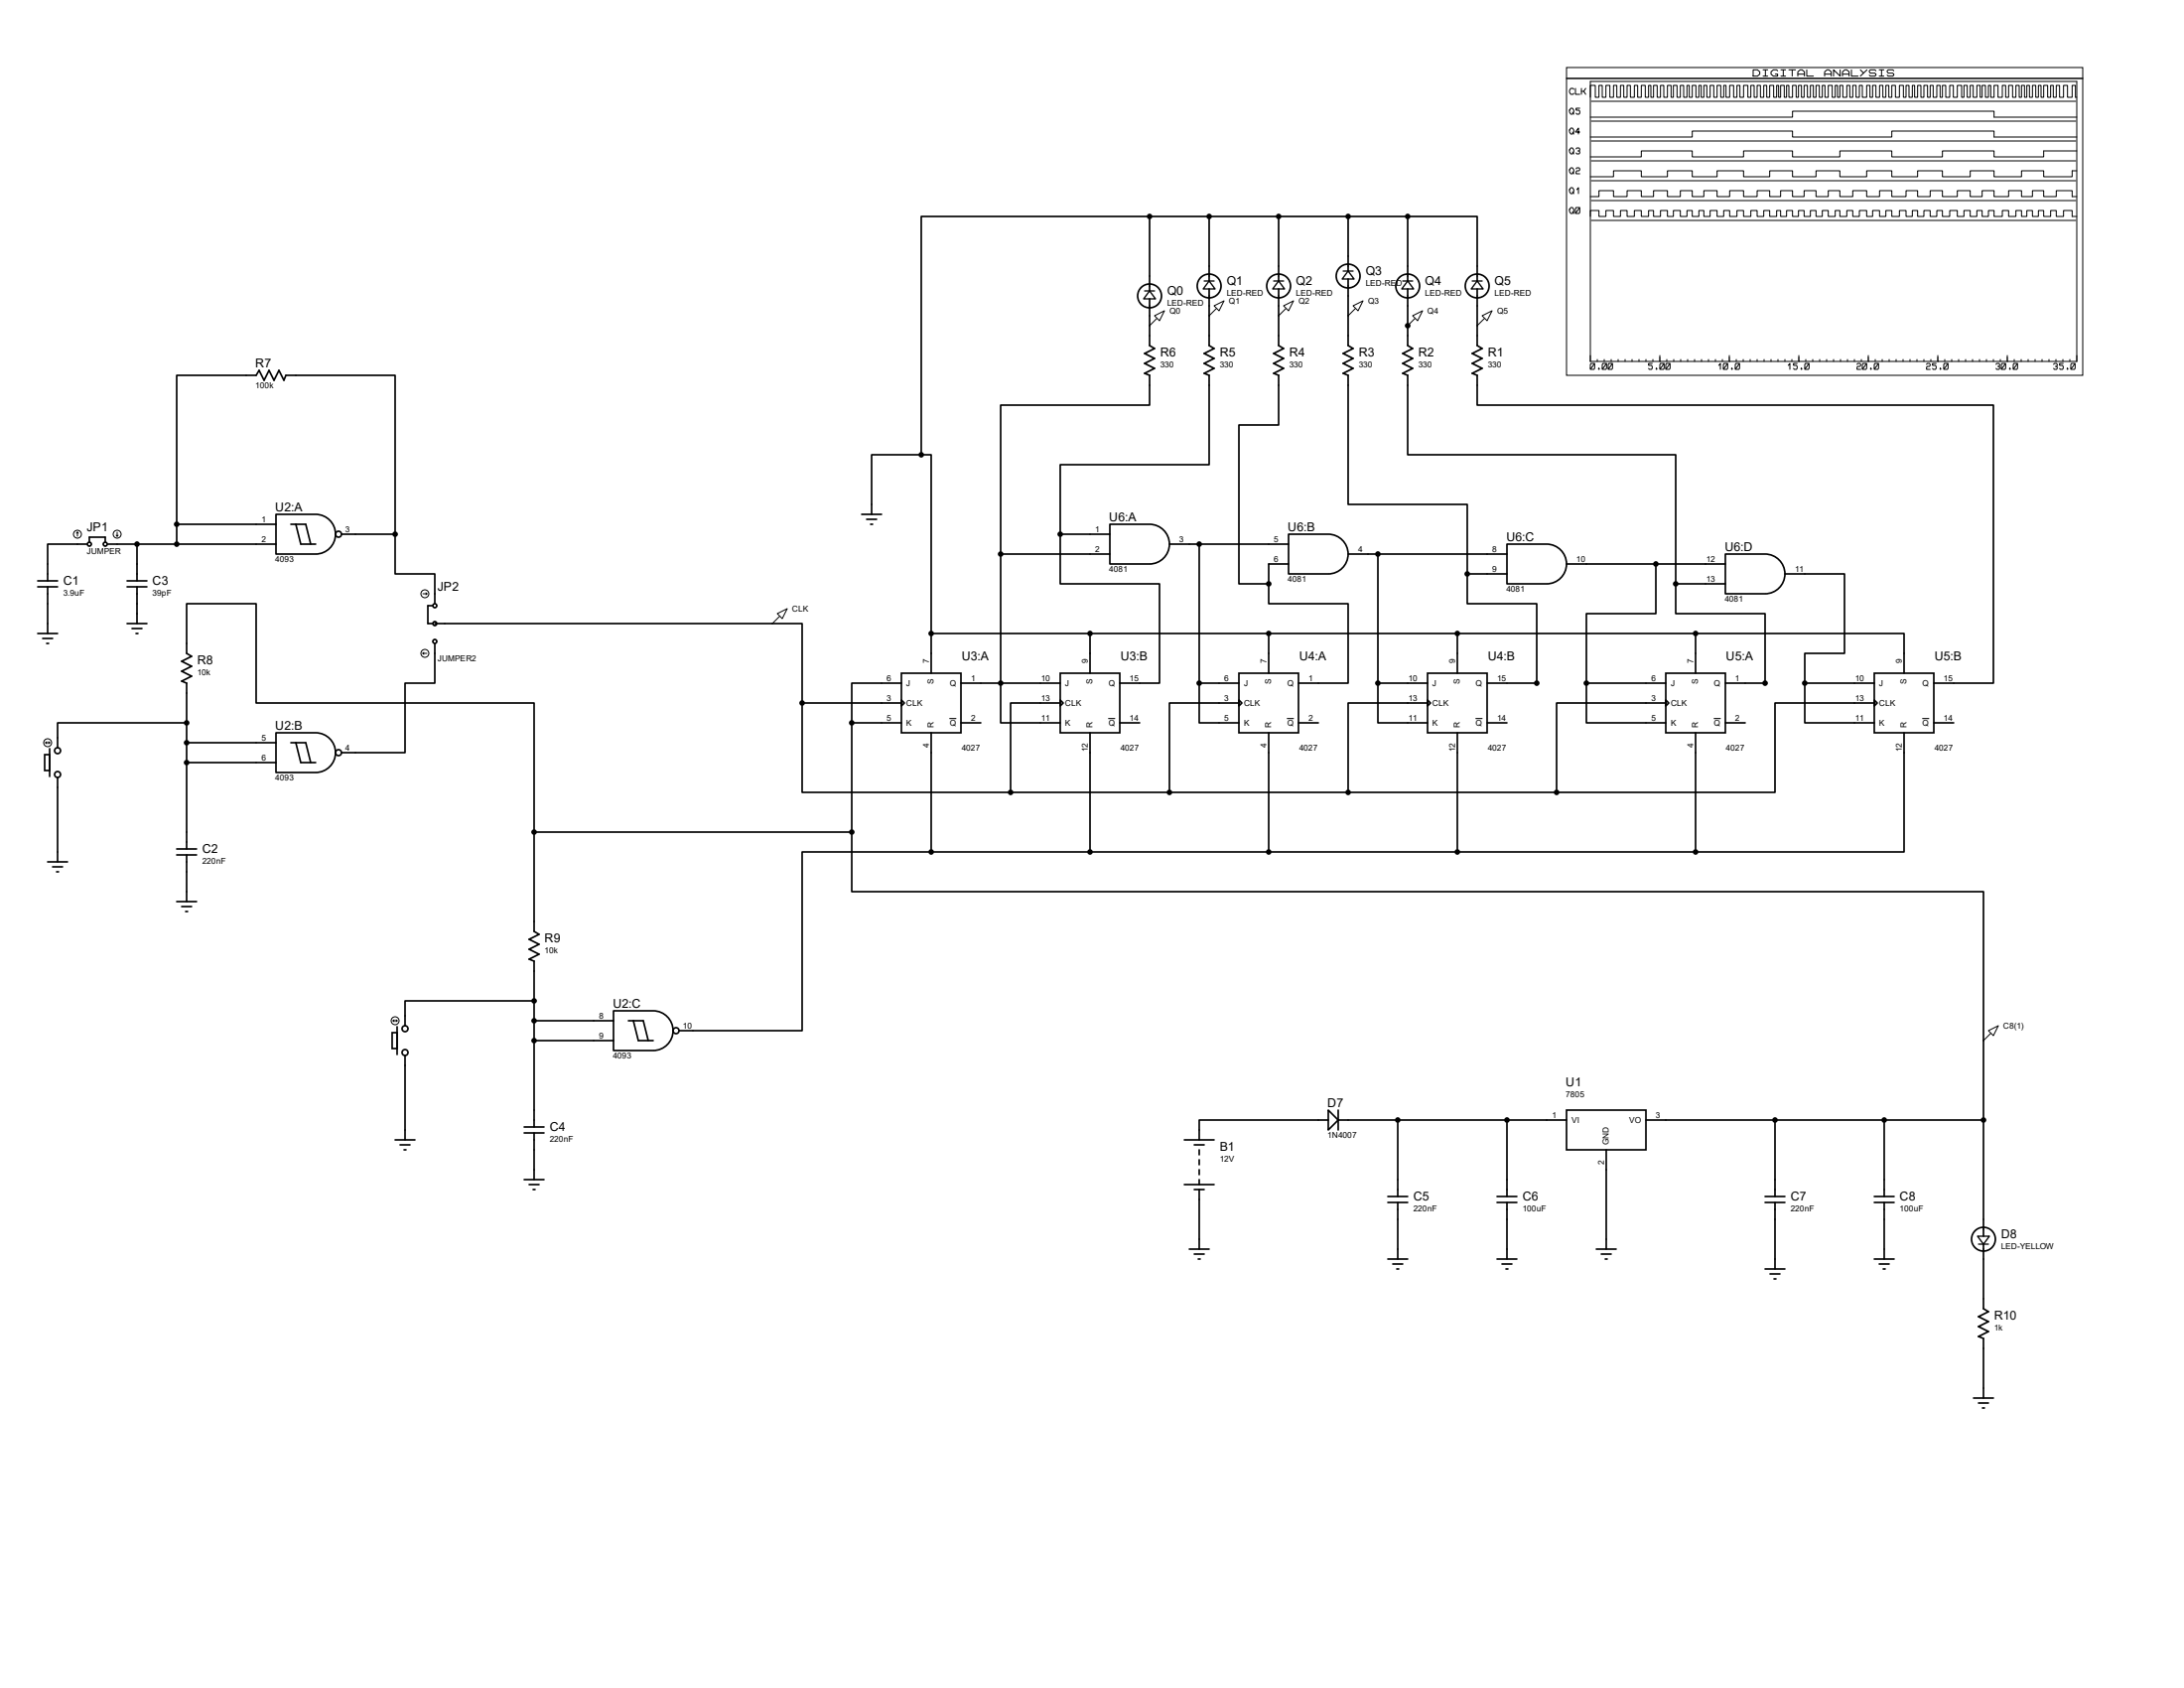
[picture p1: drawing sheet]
<svg xmlns="http://www.w3.org/2000/svg" width="279mm" height="216mm" viewBox="0 0 279 216" stroke-linecap="round" stroke-linejoin="round" font-family="sans-serif">
<g fill="none" stroke="#000" stroke-width=".21">
<path d="M147.1 38.2v6l.6 .4-1.3 .6 1.3 .6-1.3 .7 1.3 .6-1.3 .7 .7 .2v3.8h-19.1v19.1M147.1 27.7h-29.2v30.5M147.1 27.7h33M147.1 27.7v9.5M154.7 37v7.2l.6 .4-1.2 .6 1.2 .6-1.2 .7 1.2 .6-1.2 .7 .6 .2v11.4h-19.1v8.9M154.7 27.7v8.2M163.6 37v7.2l.6 .4-1.3 .6 1.3 .6-1.3 .7 1.3 .6-1.3 .7 .7 .2v6.4h-5.1v20.3h3.8M163.6 27.7v8.2M172.5 35.7v8.5l.6 .4-1.3 .6 1.3 .6-1.3 .7 1.3 .6-1.3 .7 .7 .2v16.5h15.2v8.9M172.5 27.7v7M180.1 37v7.2l.6 .4-1.2 .6 1.2 .6-1.2 .7 1.2 .6-1.2 .7 .6 .2v10.2h34.3v16.5M180.1 27.7h8.9v8.2"/>
<path d="M180.1 27.7v8.2M189 37v7.2l.6 .4-1.3 .6 1.3 .6-1.3 .7 1.3 .6-1.3 .7 .7 .2v3.8h66v35.6h-7.6M117.9 58.2h1.2v22.8M117.9 58.2h-6.4v7.6M180.1 41.7h.1M4.8 74.3h2.6M4.8 75.1h2.6M6.1 75.1v5.9M11.2 69.6h-5.1v4.7M11.4 69.3v-.6h2.1v.6M13.7 69.6h21.6M16.3 79.8h2.5"/>
<path d="M16.3 74.3h2.5M16.3 75.1h2.5M17.5 69.6v4.7M17.5 75.1v4.7M22.6 67.1v-19.1h10.2l.3-.6 .7 1.2 .6-1.2 .7 1.2 .6-1.2 .6 1.2 .3-.6h13.9v20.3M22.6 67.1h12.7M22.6 67.1v2.5M35.3 65.8h5.1a2.54 2.54 0 0 1 2.5 2.5 2.54 2.54 0 0 1-2.5 2.6h-5.1zM37.2 67.1h1.9l.7 2.5M37.8 67.1l.7 2.5h1.9M43.7 68.3h6.8M50.5 68.3v5.1h5.1v3.8"/>
<path d="M55.4 77.5h-.7v2.3h.7M55.6 79.8h47v10.1M110.2 65.8h2.6M110.9 66.4h1.2M111.4 67.1h.2M128 70.9v21.6h7.6M128 70.9h14M135.6 68.3v6.4h12.7v12.7h-5M135.6 68.3h6.4M142 67.1h5.1a2.54 2.54 0 0 1 2.5 2.5 2.54 2.54 0 0 1-2.5 2.5h-5.1zM149.6 69.6h15.2M153.4 69.6v17.8"/>
<path d="M162.3 74.7v2.5h10.2v10.2h-6.4M164.8 72.1h-2.5v2.6M164.8 68.3h5.1a2.54 2.54 0 0 1 2.6 2.6 2.54 2.54 0 0 1-2.6 2.5h-5.1zM172.5 70.9h20.3M176.3 70.9v16.5M187.7 73.4v3.8h8.9v10.2h-6.4M187.7 73.4h5.1M192.8 69.6h5.1a2.54 2.54 0 0 1 2.5 2.5 2.54 2.54 0 0 1-2.5 2.6h-5.1zM200.4 72.1h20.3M211.8 72.1v6.4h-8.9v8.9M214.4 74.7v3.8h11.4v8.9h-5.1M214.4 74.7h6.3"/>
<path d="M220.7 70.9h5.1a2.54 2.54 0 0 1 2.5 2.5 2.54 2.54 0 0 1-2.5 2.5h-5.1zM228.3 73.4h7.7v10.2h-5.1v3.8M4.8 81h2.6M5.5 81.7h1.2M5.7 96.5h.6v2.1h-.6zM6 82.3h.2M6.3 95.8v3.5M7.4 99.4v10.8M16.9 80.4h1.3M17.4 81h.3M23.9 92.5h-16.5v3.1M23.9 97.5h11.4"/>
<path d="M23.9 95h11.4M35.3 93.7h5.1a2.54 2.54 0 0 1 2.5 2.6 2.54 2.54 0 0 1-2.5 2.5h-5.1zM37.2 95h1.9l.7 2.5M37.8 95l.7 2.5h1.9M55.6 82.3v5.1h-3.8v8.9h-8.1M102.6 89.9v11.4h26.7M102.6 89.9h12.7M109 92.5h6.3M109 92.5v13.9M115.3 86.1h7.6v7.6h-7.6zM115.3 89.5l.4 .4-.4 .4zM115.3 87.4h-6.3v5.1"/>
<path d="M119.1 81v5.1M119.1 93.7v15.3M119.1 81h97.8M122.9 87.4h12.7M122.9 92.5h2.6M135.6 86.1h7.7v7.6h-7.7zM135.6 89.5l.4 .4-.4 .4zM135.6 89.9h-6.3v11.4M139.4 81v5.1M139.4 93.7v15.3M143.3 92.5h2.5M153.4 87.4v5.1h5.1"/>
<path d="M153.4 87.4h5.1M158.5 86.1h7.6v7.6h-7.6zM158.5 89.5l.4 .4-.4 .4zM158.5 89.9h-8.9v11.4M162.3 81v5.1M162.3 93.7v15.3M166.1 92.5h2.6M176.3 87.4v5.1h6.3M176.3 87.4h6.3M182.6 86.1h7.6v7.6h-7.6zM182.6 89.5l.4 .4-.4 .4zM182.6 89.9h-10.1v11.4"/>
<path d="M186.4 81v5.1M186.4 93.7v15.3M190.2 92.5h2.6M202.9 87.4v5.1h10.2M202.9 87.4h10.2M213.1 86.1h7.6v7.6h-7.6zM213.1 89.5l.4 .4-.4 .4zM213.1 89.9h-14v11.4M216.9 81h26.7v5.1M216.9 81v5.1M216.9 93.7v15.3M220.7 92.5h2.6"/>
<path d="M230.9 87.4v5.1h8.9M230.9 87.4h8.9M239.8 86.1h7.6v7.6h-7.6zM239.8 89.5l.4 .4-.4 .4zM239.8 89.9h-12.7v11.4h-28M243.6 93.7v15.3h-26.7M247.4 92.5h2.5M6.1 110.2h2.5M6.7 110.9h1.3M7.2 111.5h.3M22.6 108.6h2.5M22.6 109.3h2.5"/>
<path d="M22.6 115.3h2.5M23.2 116h1.3M23.7 116.6h.3M23.9 109.3v6M68.3 106.4v-16.5h-35.5v-12.7h-8.9v6.4l.6 .3-1.3 .7 1.3 .6-1.3 .7 1.3 .6-1.3 .6 .7 .3v21.2M68.3 106.4v12.7l.7 .4-1.3 .6 1.3 .7-1.3 .6 1.3 .6-1.3 .7 .6 .2v21.2M68.3 106.4h40.7M109 106.4v7.6h144.7v44.1M119.1 109h-16.5v22.8h-15.7M119.1 109h97.8M129.3 101.3h69.8M50.2 132.1h.6v2h-.6z"/>
<path d="M50.8 131.3v3.6M51.8 135v10.8M68.3 128h-16.5v3.2M68.3 130.6h10.2M68.3 133.1h10.2M78.5 129.3h5.1a2.54 2.54 0 0 1 2.5 2.5 2.54 2.54 0 0 1-2.5 2.6h-5.1zM80.4 130.6h1.9l.6 2.5M81 130.6l.7 2.5h1.9M50.5 145.8h2.6M51.2 146.4h1.3M51.7 147.1h.2M67.1 144.1h2.5"/>
<path d="M67.1 144.9h2.5M67.1 150.9h2.5M67.7 151.5h1.3M68.2 152.1h.3M68.3 144.9v6M151.5 151.5h3.8M151.5 145.8h3.8M152.1 159.8h2.6M152.8 152.1h1.3M152.8 146.4h1.3M153.4 147.1v.6M153.4 148.3v.7"/>
<path d="M153.4 149.6v.6M153.4 150.9v.6M153.4 152.1v7.7M169.9 142l1.3 1.3-1.3 1.2zM169.9 143.3h-16.5v2.5M171.2 143.3h29.2M171.2 142v2.5M177.5 153.8h2.6M177.5 153h2.6M178.8 143.3v9.7M178.8 153.8v7.2M191.5 153.8h2.6"/>
<path d="M191.5 153h2.6M192.8 143.3v9.7M192.8 153.8v7.2M200.4 142h10.2v5.1h-10.2zM204.2 159.8h2.6M205.5 147.1v12.7M210.6 143.3h43.1M225.8 153.8h2.5M225.8 153h2.5M227.1 143.3v9.7M227.1 153.8v8.5M239.8 153.8h2.5"/>
<path d="M239.8 153h2.5M241 143.3v9.7M241 153.8v7.2M253.7 159.1v8.3l.7 .4-1.3 .6 1.3 .6-1.3 .7 1.3 .6-1.3 .6 .6 .3v7.6M152.8 160.4h1.3M153.3 161h.2M177.5 161h2.6M178.2 161.7h1.3M178.7 162.3h.2M191.5 161h2.6M192.2 161.7h1.2M192.7 162.3h.2"/>
<path d="M204.9 160.4h1.2M205.4 161h.2M225.8 162.3h2.5M226.4 162.9h1.3M226.9 163.6h.3M239.8 161h2.5M240.4 161.7h1.3M240.9 162.3h.3M252.5 178.8h2.5M253.1 179.5h1.3M253.6 180.1h.3"/>
<circle cx="147.1" cy="37.8" r="1.52"/>
<circle cx="154.7" cy="36.6" r="1.52"/>
<circle cx="163.6" cy="36.6" r="1.52"/>
<circle cx="172.5" cy="35.3" r="1.52"/>
<circle cx="180.1" cy="36.6" r="1.52"/>
<circle cx="189" cy="36.6" r="1.52"/>
<circle cx="11.4" cy="69.6" r=".25"/>
<circle cx="13.5" cy="69.6" r=".25"/>
<circle cx="43.3" cy="68.3" r=".38"/>
<circle cx="55.6" cy="77.5" r=".25"/>
<circle cx="55.6" cy="79.8" r=".25"/>
<circle cx="7.4" cy="96" r=".38"/>
<circle cx="7.4" cy="99.1" r=".38"/>
<circle cx="43.3" cy="96.3" r=".38"/>
<circle cx="55.6" cy="82" r=".25"/>
<circle cx="51.8" cy="131.6" r=".38"/>
<circle cx="51.8" cy="134.6" r=".38"/>
<circle cx="86.5" cy="131.8" r=".38"/>
<circle cx="253.7" cy="158.5" r="1.52"/>
</g>
<g fill="none" stroke="#000" stroke-width=".13">
<path d="M200.4 8.6h66v39.4h-66zM200.4 10h66M201 13.8h.2l.1 .3v.3l-.1 .2h-.2l-.2-.2v-.3zM201 16.4h.2l.1 .2v.3l-.1 .2h-.2l-.2-.2v-.3zM201 18.9h.2l.1 .3v.2l-.1 .3h-.2l-.2-.3v-.2zM201.2 14.4l.1 .2M201.2 16.9l.1 .2M201.2 19.4l.1 .3M201.3 11.4v-.1h-.3l-.2 .3v.2l.2 .3h.3v-.2M201.5 11.3v.8h.6M201.6 19l.1-.1h.3l.1 .1-.1 .3 .1 .3-.1 .1h-.3l-.1-.1M201.8 19.3h.2"/>
<path d="M202.1 13.8h-.5v.3h.4l.1 .1-.1 .4h-.3l-.1-.1M202.1 16.9h-.6l.4-.5v.7M202.3 11.3v.8M202.3 11.7h.3M202.9 11.3l-.3 .4 .3 .4M203.5 12.4v-1.5h.6v1.5h.5v-1.5h.4v1.5h.4v-1.5h.6v1.5h.4v-1.5h.4v1.5h.5v-1.5h.4v1.5h.5v-1.5h.4v1.5h.5v-1.5h.4v1.5h.5v-1.5h.5v1.5h.4v-1.5h.3v1.5h.3v-1.5h.5v1.5h.4v-1.5h.5v1.5h.4v-1.5h.5v1.5h.3v-1.5h.4v1.5h.5v-1.5h.4v1.5h.4v-1.5h.3v1.5h.4v-1.5h.5v1.5h.3v-1.5h.3v1.5h.4v-1.5h.4v1.5h.4v-1.5h.4v1.5h.5v-1.5h.4v1.5h.4v-1.5h.3v1.5h.5v-1.5h.5v1.5h.4v-1.5h.4v1.5h.5v-1.5h.5v1.5h.4v-1.5h.4v1.5h.4v-1.5h.4v1.5h.4v-1.5h.4v1.5h.4v-1.5h.5v1.5h.4v-1.5h.2v1.5h.3v-1.5h.5v1.5h.3v-1.5h.3v1.5h.4v-1.5h.5v1.5h.3v-1.5h.4v1.5h.3v-1.5h.4v1.5h.4v-1.5h.4v1.5h.3v-1.5h.4v1.5h.4v-1.5h.4v1.5h.4v-1.5h.5v1.5h.4v-1.5h.3v1.5h.3v-1.5h.4v1.5h.5v-1.5h.3v1.5h.4v-1.5h.4v1.5h.5v-1.5h.4v1.5h.5v-1.5h.4v1.5h.4v-1.5h.4v1.5h.5v-1.5h.4v1.5h.4v-1.5h.3v1.5h.4v-1.5h.5v1.5h.5v-1.5h.5v1.5h.3v-1.5h.4v1.5h.4v-1.5h.3v1.5h.4v-1.5h.4v1.5h.4v-1.5h.5v1.5h.3v-1.5h.4v1.5h.5v-1.5h.4v1.5h.3v-1.5h.4v1.5h.5v-1.5h.5v1.5h.5v-1.5h.6v1.5h.2v-1.5h.5v1.5h.4v-1.5h.3v1.5h.5v-1.5h.4v1.5h.3v-1.5h.4v1.5h.4v-1.5h.3v1.5h.4v-1.5h.5v1.5h.6v-1.5h.4v1.5h.4v-1.5h.5v1.5h.4v-1.5h.4v1.5h.3v-1.5h.4v1.5h.3v-1.5h.3v1.5h.4v-1.5h.4v1.5h.4v-1.5h.3v1.5h.4v-1.5h.5v1.5h.3v-1.5h.4v1.5h.4v-1.5h.4v1.5h.5v-1.5h.5v1.5h.6v-1.5h.4v1.5h.2M203.5 15h25.8v-.8h25.8v.8h10.6M203.5 10.4h62.2v35.8h-62.2zM203.5 17.5h13v-.7h12.8v.7h12.7v-.7h13.1v.7h10.6M203.6 13h62M203.6 15.5h62M203.6 18h62"/>
<path d="M224.3 8.9h.5l.3 .3v.3l-.3 .2h-.5zM225.6 8.9h.5M225.6 9.7h.5M225.8 8.9v.8M227.4 9.1l-.1-.2h-.4l-.3 .3v.3l.3 .2h.5v-.2h-.3M227.8 8.9h.6M227.8 9.7h.6M228.1 8.9v.8M228.9 8.9h.8M229.3 8.9v.8M230 9.7v-.5l.3-.3h.2l.3 .3v.5M230 9.5h.8"/>
<path d="M231.1 8.9v.8h.9M233.4 9.7v-.5l.3-.3h.3l.3 .3v.5M233.4 9.5h.9M235.4 8.9v.8l-.8-.8v.8M235.7 9.7v-.5l.3-.3h.3l.3 .3v.5M235.7 9.5h.9M236.9 8.9v.8h.8M238 8.9l.4 .5M238.8 8.9l-.8 .8M240 9.1l-.1-.2h-.6l-.2 .2 .2 .3h.6l.1 .2-.1 .1h-.6l-.2-.1M240.4 8.9h.6M240.4 9.7h.6"/>
<path d="M240.7 8.9v.8M242.3 9.1l-.2-.2h-.5l-.2 .2 .2 .3h.5l.2 .2-.2 .1h-.5l-.2-.1M265.7 19.3h-4.2v.8h-6.4v-.8h-6.6v.8h-6.5v-.8h-6.6v.8h-6.1v-.8h-6.2v.8h-6.6v-.8h-6.5v.8h-6.5M155.3 39.1l1.3-.6-.6 1.3zM155.6 39.5l-.9 .9M164.2 39.1l1.3-.6-.7 1.3zM164.5 39.5l-.9 .9M173.1 39.1l1.3-.6-.7 1.3zM173.4 39.5l-.9 .9M201 21.5h.2l.1 .2v.3l-.1 .2h-.2l-.2-.2v-.3zM201 24h.2l.1 .3v.2l-.1 .3h-.2l-.2-.3v-.2zM201 26.5h.2l.1 .3v.3l-.1 .2h-.2l-.2-.2v-.3z"/>
<path d="M201.2 22l.1 .2M201.2 24.5l.1 .3M201.2 27.1l.1 .2M201.6 21.6l.1-.1h.3l.1 .2-.1 .1h-.3l-.1 .4h.5M201.6 26.5h.4l.1 .2v.5l-.1 .1h-.4l-.1-.1v-.5zM201.7 24.3l.2-.3v.8M202.1 26.5l-.6 .8M203.5 27.7v-.8h1.1v.8h.8v-.8h1v.8h.9v-.8h.9v.8h.9v-.8h.9v.8h.9v-.8h.6v.8h.9v-.8h.9v.8h.8v-.8h.9v.8h.8v-.8h.7v.8h.8v-.8h.7v.8h.8v-.8h.9v.8h.8v-.8h.8v.8h.9v-.8h.9v.8h.9v-.8h.8v.8h.8v-.8h.8v.8h.9v-.8h.5v.8h.8v-.8h.7v.8h.8v-.8h.7v.8h.8v-.8h.7v.8h.8v-.8h.8v.8h.9v-.8h.6v.8h.9v-.8h.7v.8h.9v-.8h.9v.8h.8v-.8h.9v.8h.8v-.8h.7v.8h1v-.8h.8v.8h.8v-.8h.7v.8h.8v-.8h.8v.8h.9v-.8h.7v.8h.9v-.8h1v.8h.8v-.8h.9v.8h.8v-.8h.7v.8h.8v-.8h.7v.8h1.1v-.8h.8v.8h.9v-.8h.7v.8h.7v-.8h.7v.8h.8v-.8h.7v.8h.8v-.8h.8v.8h.9v-.8h1.1v.8h.6M203.6 20.6h62M203.6 23.1h62M203.6 25.7h62M203.6 28.2h62"/>
<path d="M265.7 21.8h-.6v.8h-3.6v-.8h-2.9v.8h-3.5v-.8h-3v.8h-3.6v-.8h-3.2v.8h-3.3v-.8h-3.2v.8h-3.4v-.8h-3.1v.8h-3v-.8h-2.9v.8h-3.3v-.8h-3.4v.8h-3.2v-.8h-3.2v.8h-3.3v-.8h-3.6v.8h-2.9M265.7 25.1h-.6v-.7h-2v.7h-1.6v-.7h-1.5v.7h-1.4v-.7h-1.6v.7h-1.9v-.7h-1.5v.7h-1.5v-.7h-1.7v.7h-1.9v-.7h-1.6v.7h-1.6v-.7h-1.5v.7h-1.8v-.7h-1.5v.7h-1.7v-.7h-1.8v.7h-1.6v-.7h-1.5v.7h-1.6v-.7h-1.5v.7h-1.5v-.7h-1.5v.7h-1.4v-.7h-1.6v.7h-1.7v-.7h-1.8v.7h-1.6v-.7h-1.7v.7h-1.5v-.7h-1.5v.7h-1.7v-.7h-1.8v.7h-1.5v-.7h-1.8v.7h-1.8v-.7h-1.8v.7h-1.1M147.7 40.4l1.3-.6-.7 1.2zM148 40.8l-.9 .9M180.7 40.4l1.3-.6-.6 1.2zM181 40.8l-.9 .9M189.6 40.4l1.3-.6-.7 1.2zM189.9 40.8l-.9 .9M203.5 46.5h.4l.1 .1v.5l-.1 .1h-.4v-.1v-.5zM204 46.5l-.5 .7M204.3 46v.2M204.5 47.1h.1v.1h-.1z"/>
<path d="M205.1 46.5h.3l.1 .1v.5l-.1 .1h-.3l-.1-.1v-.5zM205.2 46v.2M205.5 46.5l-.5 .7M205.8 46.5h.4l.1 .1v.5l-.1 .1h-.4l-.1-.1v-.5zM206.1 46v.2M206.3 46.5l-.6 .7M207 46v.2M207.9 46v.2M208.8 46v.2M209.7 46v.2M210.6 46v.2M211.4 46.5h-.5v.2h.4l.1 .2-.1 .3h-.3l-.1-.1"/>
<path d="M211.5 46v.2M211.9 47.1h.1v.1h-.1zM212.3 45.7l.1 .5M212.3 45.5v.7M212.4 46.5h.4l.1 .1v.5l-.1 .1h-.4l-.1-.1v-.5zM212.9 46.5l-.6 .7M213.2 46.5h.4l.1 .1v.5l-.1 .1h-.4l-.1-.1v-.5zM213.2 46v.2M213.7 46.5l-.6 .7M214.1 46v.2M215 46v.2M215.9 46v.2"/>
<path d="M216.8 46v.2M217.7 46v.2M218.6 46v.2M219.5 46v.2M219.9 46.7l.2-.2v.7M220.3 46v.2M220.6 46.5h.3l.1 .1v.5l-.1 .1h-.3l-.1-.1v-.5zM221 46.5l-.5 .7M221.2 45.7l.1 .5M221.2 45.5v.7M221.5 47.1h.1v.1h-.1zM222.1 46.5h.4v.1v.5v.1h-.4l-.1-.1v-.5z"/>
<path d="M222.1 46v.2M222.5 46.5l-.5 .7M223 46v.2M223.9 46v.2M224.8 46v.2M225.7 46v.2M226.6 46v.2M227.5 46v.2M228.3 46v.2M228.8 46.7l.2-.2v.7M229.2 46v.2M229.9 46.5h-.5v.2h.4l.1 .2-.1 .3h-.3l-.1-.1"/>
<path d="M230.1 45.7l.1 .5M230.1 45.5v.7M230.4 47.1h.1v.1h-.1zM231 46.5h.4v.1v.5v.1h-.4l-.1-.1v-.5zM231 46v.2M231.4 46.5l-.5 .7M231.9 46v.2M232.8 46v.2M233.7 46v.2M234.6 46v.2M235.5 46v.2M236.3 46v.2"/>
<path d="M237.2 46v.2M237.6 46.6l.1-.1h.3v.2v.2h-.3l-.1 .3h.4M238.1 46v.2M238.3 46.5h.4l.1 .1v.5l-.1 .1h-.4v-.1v-.5zM238.8 46.5l-.5 .7M239 45.7l.1 .5M239 45.5v.7M239.3 47.1h.1v.1h-.1zM239.9 46.5h.3l.1 .1v.5l-.1 .1h-.3l-.1-.1v-.5zM239.9 46v.2M240.3 46.5l-.5 .7M240.8 46v.2"/>
<path d="M241.7 46v.2M242.6 46v.2M243.5 46v.2M244.3 46v.2M245.2 46v.2M246.1 46v.2M246.5 46.6v-.1h.3l.1 .2-.1 .2h-.3v.3h.4M247 46v.2M247.7 46.5h-.5v.2h.4l.1 .2-.1 .3h-.3l-.1-.1M247.9 45.7v.5M247.9 45.5v.7M248.2 47.1h.1v.1h-.1z"/>
<path d="M248.8 46.5h.3l.1 .1v.5l-.1 .1h-.3l-.1-.1v-.5zM248.8 46v.2M249.2 46.5l-.5 .7M249.7 46v.2M250.6 46v.2M251.5 46v.2M252.3 46v.2M253.2 46v.2M254.1 46v.2M255 46v.2M255.4 46.6v-.1h.3l.1 .1-.1 .3 .1 .2-.1 .1h-.3v-.1M255.6 46.9h.1"/>
<path d="M255.9 46v.2M256.1 46.5h.4l.1 .1v.5l-.1 .1h-.4l-.1-.1v-.5zM256.6 46.5l-.6 .7M256.8 45.7v.5M256.8 45.5v.7M257.1 47.1h.1v.1h-.1zM257.6 46.5h.4l.1 .1v.5l-.1 .1h-.4v-.1v-.5zM257.7 46v.2M258.1 46.5l-.5 .7M258.6 46v.2M259.5 46v.2M260.3 46v.2"/>
<path d="M261.2 46v.2M262.1 46v.2M262.7 46.6l.1-.1h.3l.1 .1-.1 .3 .1 .2-.1 .1h-.3l-.1-.1M262.9 46.9h.2M263 46v.2M263.9 46v.2M263.9 46.5h-.4v.2h.4v.2v.3h-.3l-.1-.1M264.5 47.1v.1zM264.8 46v.2M265 46.5h.4l.1 .1v.5l-.1 .1h-.4l-.1-.1v-.5zM265.5 46.5l-.6 .7M9.9 68.1l-.1 .1"/>
<path d="M9.9 68.1l.1 .1M9.9 68.1v.5M14.9 68.5l.1 .1M15 68.1v.5M15.1 68.5l-.1 .1M54.1 75.9h.5M54.5 75.8l.1 .1M54.6 75.9l-.1 .2M99.4 78.5l1.3-.6-.6 1.2zM99.7 78.9l-.9 .9M5.8 95h.5M5.8 95l.2 .1"/>
<path d="M6 94.9l-.2 .1M6.2 94.9l.1 .1M6.3 95l-.1 .1M54.1 83.6l.1 .1M54.1 83.6h.5M54.2 83.4l-.1 .2M121.5 91.9h.8M141.8 91.9h.8M164.7 91.9h.8M188.8 91.9h.8M219.3 91.9h.8M246 91.9h.8"/>
<path d="M50.3 130.6h.5M50.3 130.6l.1 .1M50.4 130.4l-.1 .2M50.7 130.4l.1 .2M50.8 130.6l-.1 .1M254.4 131.8l1.3-.6-.7 1.3zM254.6 132.2l-.9 .9"/>
<circle cx="9.9" cy="68.3" r=".51"/>
<circle cx="15" cy="68.3" r=".51"/>
<circle cx="54.4" cy="75.9" r=".51"/>
<circle cx="6.1" cy="95" r=".51"/>
<circle cx="54.4" cy="83.6" r=".51"/>
<circle cx="50.5" cy="130.6" r=".51"/>
</g>
<g fill="#000" stroke="#000" stroke-width=".21">
<circle cx="147.1" cy="27.7" r=".25"/>
<circle cx="154.7" cy="27.7" r=".25"/>
<circle cx="163.6" cy="27.7" r=".25"/>
<circle cx="172.5" cy="27.7" r=".25"/>
<circle cx="180.1" cy="27.7" r=".25"/>
<circle cx="117.9" cy="58.2" r=".25"/>
<circle cx="180.1" cy="41.7" r=".25"/>
<circle cx="17.5" cy="69.6" r=".25"/>
<circle cx="22.6" cy="69.6" r=".25"/>
<circle cx="22.6" cy="67.1" r=".25"/>
<circle cx="50.5" cy="68.3" r=".25"/>
<circle cx="128" cy="70.9" r=".25"/>
<circle cx="135.6" cy="68.3" r=".25"/>
<circle cx="153.4" cy="69.6" r=".25"/>
<circle cx="162.3" cy="74.7" r=".25"/>
<circle cx="176.3" cy="70.9" r=".25"/>
<circle cx="187.7" cy="73.4" r=".25"/>
<circle cx="211.8" cy="72.1" r=".25"/>
<circle cx="214.4" cy="74.7" r=".25"/>
<circle cx="23.9" cy="97.5" r=".25"/>
<circle cx="23.9" cy="95" r=".25"/>
<circle cx="23.9" cy="92.5" r=".25"/>
<circle cx="102.6" cy="89.9" r=".25"/>
<circle cx="109" cy="92.5" r=".25"/>
<circle cx="119.1" cy="81" r=".25"/>
<circle cx="128" cy="87.4" r=".25"/>
<circle cx="139.4" cy="81" r=".25"/>
<circle cx="153.4" cy="87.4" r=".25"/>
<circle cx="162.3" cy="81" r=".25"/>
<circle cx="176.3" cy="87.4" r=".25"/>
<circle cx="186.4" cy="81" r=".25"/>
<circle cx="196.6" cy="87.4" r=".25"/>
<circle cx="202.9" cy="87.4" r=".25"/>
<circle cx="216.9" cy="81" r=".25"/>
<circle cx="225.8" cy="87.4" r=".25"/>
<circle cx="230.9" cy="87.4" r=".25"/>
<circle cx="68.3" cy="106.4" r=".25"/>
<circle cx="109" cy="106.4" r=".25"/>
<circle cx="119.1" cy="109" r=".25"/>
<circle cx="129.3" cy="101.3" r=".25"/>
<circle cx="139.4" cy="109" r=".25"/>
<circle cx="149.6" cy="101.3" r=".25"/>
<circle cx="162.3" cy="109" r=".25"/>
<circle cx="172.5" cy="101.3" r=".25"/>
<circle cx="186.4" cy="109" r=".25"/>
<circle cx="199.1" cy="101.3" r=".25"/>
<circle cx="216.9" cy="109" r=".25"/>
<circle cx="68.3" cy="130.6" r=".25"/>
<circle cx="68.3" cy="133.1" r=".25"/>
<circle cx="68.3" cy="128" r=".25"/>
<circle cx="178.8" cy="143.3" r=".25"/>
<circle cx="192.8" cy="143.3" r=".25"/>
<circle cx="227.1" cy="143.3" r=".25"/>
<circle cx="241" cy="143.3" r=".25"/>
<circle cx="253.7" cy="143.3" r=".25"/>
</g>
<g fill="none" stroke="#000" stroke-width=".17">
<path d="M146.4 37.2h1.3M147.1 37.2l.7 1h-1.5zM154.1 35.9h1.2M154.7 35.9l.7 1.1h-1.5zM162.9 35.9h1.3M163.6 35.9l.7 1.1h-1.5zM171.8 34.7h1.3M172.5 34.7l.7 1h-1.5zM179.5 35.9h1.2M180.1 35.9l.7 1.1h-1.5zM188.3 35.9h1.3M189 35.9l.7 1.1h-1.5z"/>
<path d="M253 158.1h1.5l-.8 1zM253.1 159.1h1.3"/>
</g>
<g font-size="1.6">
<text x="174.7" y="35.1">Q3</text>
<text x="149.3" y="37.7">Q0</text>
<text x="156.9" y="36.4">Q1</text>
<text x="165.8" y="36.4">Q2</text>
<text x="182.3" y="36.4">Q4</text>
<text x="191.2" y="36.4">Q5</text>
<text x="32.7" y="46.9">R7</text>
<text x="148.4" y="45.6">R6</text>
<text x="156" y="45.6">R5</text>
<text x="164.9" y="45.6">R4</text>
<text x="173.8" y="45.6">R3</text>
<text x="181.4" y="45.6">R2</text>
<text x="190.3" y="45.6">R1</text>
<text x="35.2" y="65.4">U2:A</text>
<text x="11.1" y="67.9">JP1</text>
<text x="141.9" y="66.6">U6:A</text>
<text x="164.8" y="67.9">U6:B</text>
<text x="192.7" y="69.2">U6:C</text>
<text x="220.6" y="70.4">U6:D</text>
<text x="8.1" y="74.8">C1</text>
<text x="19.5" y="74.8">C3</text>
<text x="56" y="75.5">JP2</text>
<text x="25.2" y="84.9">R8</text>
<text x="123" y="84.4">U3:A</text>
<text x="143.3" y="84.4">U3:B</text>
<text x="166.2" y="84.4">U4:A</text>
<text x="190.3" y="84.4">U4:B</text>
<text x="220.8" y="84.4">U5:A</text>
<text x="247.5" y="84.4">U5:B</text>
<text x="35.2" y="93.3">U2:B</text>
<text x="25.9" y="109.1">C2</text>
<text x="69.7" y="120.5">R9</text>
<text x="78.4" y="128.9">U2:C</text>
<text x="169.8" y="141.6">D7</text>
<text x="200.3" y="138.9">U1</text>
<text x="70.3" y="144.6">C4</text>
<text x="156" y="147.2">B1</text>
<text x="180.8" y="153.5">C5</text>
<text x="194.8" y="153.5">C6</text>
<text x="229.1" y="153.5">C7</text>
<text x="243" y="153.5">C8</text>
<text x="256" y="158.3">D8</text>
<text x="255.1" y="168.7">R10</text>
</g>
<g font-size="1.1">
<text x="149.3" y="39.1">LED-RED</text>
<text x="149.6" y="40.1">Q0</text>
<text x="156.9" y="37.8">LED-RED</text>
<text x="157.2" y="38.9">Q1</text>
<text x="165.8" y="37.8">LED-RED</text>
<text x="166.1" y="38.9">Q2</text>
<text x="174.7" y="36.6">LED-RED</text>
<text x="175" y="38.9">Q3</text>
<text x="182.3" y="37.8">LED-RED</text>
<text x="182.6" y="40.1">Q4</text>
<text x="191.2" y="37.8">LED-RED</text>
<text x="191.5" y="40.1">Q5</text>
<text x="148.4" y="47">330</text>
<text x="156" y="47">330</text>
<text x="164.9" y="47">330</text>
<text x="173.8" y="47">330</text>
<text x="181.4" y="47">330</text>
<text x="190.3" y="47">330</text>
<text x="32.7" y="49.7">100k</text>
<text x="11.1" y="70.9">JUMPER</text>
<text x="33.4" y="66.8">1</text>
<text x="33.4" y="69.4">2</text>
<text x="35.2" y="71.9">4093</text>
<text x="44.2" y="68.1">3</text>
<text x="140.1" y="68.1">1</text>
<text x="140.1" y="70.7">2</text>
<text x="150.9" y="69.4">3</text>
<text x="163" y="69.4">5</text>
<text x="163" y="71.9">6</text>
<text x="173.7" y="70.7">4</text>
<text x="190.9" y="70.7">8</text>
<text x="201.7" y="71.9">10</text>
<text x="218.3" y="71.9">12</text>
<text x="8.1" y="76.2">3.9uF</text>
<text x="19.5" y="76.2">39pF</text>
<text x="141.9" y="73.2">4081</text>
<text x="164.8" y="74.5">4081</text>
<text x="190.9" y="73.2">9</text>
<text x="192.7" y="75.7">4081</text>
<text x="218.3" y="74.5">13</text>
<text x="220.6" y="77">4081</text>
<text x="229.6" y="73.2">11</text>
<text x="101.3" y="78.2">CLK</text>
<text x="25.2" y="86.4">10k</text>
<text x="56" y="84.6">JUMPER2</text>
<text x="113.5" y="87.2">6</text>
<text x="113.5" y="89.7">3</text>
<text x="116" y="87.8">J</text>
<text x="118.9" y="84.8" transform="rotate(-90 118.9 84.8)">7</text>
<text x="119.5" y="87.5" transform="rotate(-90 119.5 87.5)">S</text>
<text x="121.5" y="87.8">Q</text>
<text x="124.2" y="87.2">1</text>
<text x="133.2" y="87.2">10</text>
<text x="133.2" y="89.7">13</text>
<text x="136.3" y="87.8">J</text>
<text x="139.2" y="84.8" transform="rotate(-90 139.2 84.8)">9</text>
<text x="139.8" y="87.5" transform="rotate(-90 139.8 87.5)">S</text>
<text x="141.8" y="87.8">Q</text>
<text x="144.5" y="87.2">15</text>
<text x="156.6" y="87.2">6</text>
<text x="156.6" y="89.7">3</text>
<text x="159.1" y="87.8">J</text>
<text x="162.1" y="84.8" transform="rotate(-90 162.1 84.8)">7</text>
<text x="162.6" y="87.5" transform="rotate(-90 162.6 87.5)">S</text>
<text x="164.7" y="87.8">Q</text>
<text x="167.4" y="87.2">1</text>
<text x="180.2" y="87.2">10</text>
<text x="180.2" y="89.7">13</text>
<text x="183.3" y="87.8">J</text>
<text x="186.2" y="84.8" transform="rotate(-90 186.2 84.8)">9</text>
<text x="186.8" y="87.5" transform="rotate(-90 186.8 87.5)">S</text>
<text x="188.8" y="87.8">Q</text>
<text x="191.5" y="87.2">15</text>
<text x="211.2" y="87.2">6</text>
<text x="211.2" y="89.7">3</text>
<text x="213.7" y="87.8">J</text>
<text x="216.7" y="84.8" transform="rotate(-90 216.7 84.8)">7</text>
<text x="217.3" y="87.5" transform="rotate(-90 217.3 87.5)">S</text>
<text x="219.3" y="87.8">Q</text>
<text x="222" y="87.2">1</text>
<text x="237.3" y="87.2">10</text>
<text x="237.3" y="89.7">13</text>
<text x="240.4" y="87.8">J</text>
<text x="243.3" y="84.8" transform="rotate(-90 243.3 84.8)">9</text>
<text x="243.9" y="87.5" transform="rotate(-90 243.9 87.5)">S</text>
<text x="246" y="87.8">Q</text>
<text x="248.7" y="87.2">15</text>
<text x="33.4" y="94.8">5</text>
<text x="113.5" y="92.2">5</text>
<text x="116" y="90.3">CLK</text>
<text x="116" y="92.8">K</text>
<text x="118.9" y="95.6" transform="rotate(-90 118.9 95.6)">4</text>
<text x="119.5" y="93.1" transform="rotate(-90 119.5 93.1)">R</text>
<text x="121.5" y="92.8">Q</text>
<text x="124.2" y="92.2">2</text>
<text x="133.2" y="92.2">11</text>
<text x="136.3" y="90.3">CLK</text>
<text x="136.3" y="92.8">K</text>
<text x="139.8" y="93.1" transform="rotate(-90 139.8 93.1)">R</text>
<text x="141.8" y="92.8">Q</text>
<text x="144.5" y="92.2">14</text>
<text x="156.6" y="92.2">5</text>
<text x="159.1" y="90.3">CLK</text>
<text x="159.1" y="92.8">K</text>
<text x="162.1" y="95.6" transform="rotate(-90 162.1 95.6)">4</text>
<text x="162.6" y="93.1" transform="rotate(-90 162.6 93.1)">R</text>
<text x="164.7" y="92.8">Q</text>
<text x="167.4" y="92.2">2</text>
<text x="180.2" y="92.2">11</text>
<text x="183.3" y="90.3">CLK</text>
<text x="183.3" y="92.8">K</text>
<text x="186.8" y="93.1" transform="rotate(-90 186.8 93.1)">R</text>
<text x="188.8" y="92.8">Q</text>
<text x="191.5" y="92.2">14</text>
<text x="211.2" y="92.2">5</text>
<text x="213.7" y="90.3">CLK</text>
<text x="213.7" y="92.8">K</text>
<text x="216.7" y="95.6" transform="rotate(-90 216.7 95.6)">4</text>
<text x="217.3" y="93.1" transform="rotate(-90 217.3 93.1)">R</text>
<text x="219.3" y="92.8">Q</text>
<text x="222" y="92.2">2</text>
<text x="237.3" y="92.2">11</text>
<text x="240.4" y="90.3">CLK</text>
<text x="240.4" y="92.8">K</text>
<text x="243.9" y="93.1" transform="rotate(-90 243.9 93.1)">R</text>
<text x="246" y="92.8">Q</text>
<text x="248.7" y="92.2">14</text>
<text x="33.4" y="97.3">6</text>
<text x="35.2" y="99.9">4093</text>
<text x="44.2" y="96.1">4</text>
<text x="123" y="96.1">4027</text>
<text x="139.2" y="96.2" transform="rotate(-90 139.2 96.2)">12</text>
<text x="143.3" y="96.1">4027</text>
<text x="166.2" y="96.1">4027</text>
<text x="186.2" y="96.2" transform="rotate(-90 186.2 96.2)">12</text>
<text x="190.3" y="96.1">4027</text>
<text x="220.8" y="96.1">4027</text>
<text x="243.3" y="96.2" transform="rotate(-90 243.3 96.2)">12</text>
<text x="247.5" y="96.1">4027</text>
<text x="25.9" y="110.5">220nF</text>
<text x="69.7" y="121.9">10k</text>
<text x="76.6" y="130.3">8</text>
<text x="87.4" y="131.6">10</text>
<text x="256.3" y="131.6">C8(1)</text>
<text x="76.6" y="132.9">9</text>
<text x="78.4" y="135.4">4093</text>
<text x="198.5" y="143">1</text>
<text x="200.3" y="140.3">7805</text>
<text x="201" y="143.6">VI</text>
<text x="208.4" y="143.6">VO</text>
<text x="211.8" y="143">3</text>
<text x="70.3" y="146">220nF</text>
<text x="156" y="148.6">12V</text>
<text x="169.8" y="145.6">1N4007</text>
<text x="205.2" y="148.9" transform="rotate(-90 205.2 148.9)">2</text>
<text x="205.8" y="146.4" transform="rotate(-90 205.8 146.4)">GND</text>
<text x="180.8" y="154.9">220nF</text>
<text x="194.8" y="154.9">100uF</text>
<text x="229.1" y="154.9">220nF</text>
<text x="243" y="154.9">100uF</text>
<text x="256" y="159.8">LED-YELLOW</text>
<text x="255.1" y="170.2">1k</text>
</g>
</svg>
